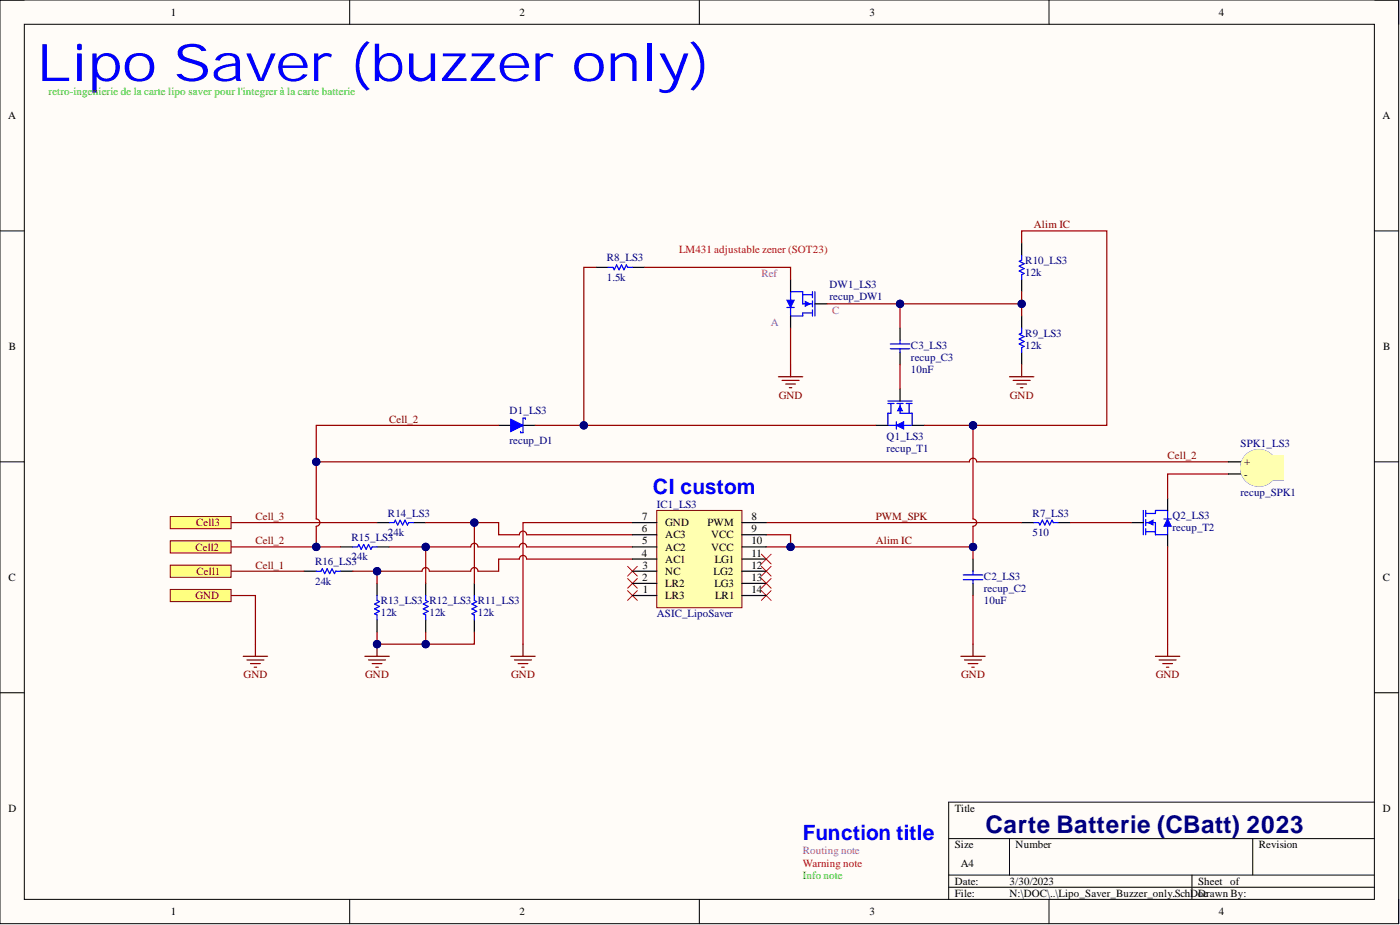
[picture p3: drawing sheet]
<svg xmlns="http://www.w3.org/2000/svg" width="292mm" height="193mm" viewBox="0 0 292 193" stroke-linecap="round" stroke-linejoin="round" font-family="sans-serif">
<path d="M0 0h291.8v192.7h-291.8z" fill-rule="evenodd" fill="#fffcf8"/>
<path d="M0 0h291.8v192.7h-291.8z" fill="none" stroke="#000" stroke-width=".21"/>
<path d="M5.1 5.1h281.7v182.5h-281.7z" fill-rule="evenodd" fill="#fffcf8"/>
<g fill="none" stroke="#000" stroke-width=".21">
<path d="M0 0h5.1M73 0v5.1M145.9 0v5.1M218.9 0v5.1M286.8 0h5v5.1M5.1 5.1h281.7v182.5h-281.7zM0 48.2h5.1M286.8 48.2h5M0 96.3h5.1M286.8 96.3h5M0 144.5h5.1M286.8 144.5h5"/>
<path d="M197.9 174.9h88.9M210.6 174.9v7.7M261.4 174.9v7.7M286.8 167.3h-88.9v20.3M73 187.6v5.1M145.9 187.6v5.1M197.9 182.6h88.9M197.9 185.1h88.9M218.9 187.6v5.1M248.7 182.6v5M291.8 187.6v5.1"/>
</g>
<path d="M185.2 83.7h5.1M185.2 84.2h1.3M185.9 84.2v2h-.7v2.5h5.1v-2.5h-2.5v-2M187.2 84.2h1.2M189.1 84.2h1.2M189.7 84.2v2" fill="none" stroke="#00f" stroke-width=".25"/>
<path d="M187.8 84.7l.5 1h-1z" fill="#00f"/>
<path d="M187.8 84.7l.5 1h-1z" fill="none" stroke="#00f" stroke-width=".21"/>
<path d="M187 88.7l1.5-.7v1.5z" fill="#00f"/>
<path d="M187 88.7l1.5-.7v1.5z" fill="none" stroke="#00f" stroke-width=".21"/>
<path d="M187 88v1.5M73.6 114.1h1l.3-.5 .5 1 .5-1 .5 1 .5-1 .5 1 .3-.5h1M81.2 109h1l.3-.5 .5 1 .5-1 .5 1 .5-1 .5 1 .3-.5h1" fill="none" stroke="#00f" stroke-width=".25"/>
<path d="M104 88.7h2.6M182.7 88.7h2.5M187.8 81.1v2.6M190.3 88.7h2.6M71.1 114.1h2.5M78.7 114.1h2.5M78.7 109h2.5M86.3 109h2.5" fill="none" stroke="#000" stroke-width=".25"/>
<path d="M106.6 87.5l2.5 1.2-2.5 1.3z" fill="#00f"/>
<g fill="none" stroke="#00f" stroke-width=".25">
<path d="M126.9 55.8h1l.3 .5 .5-1 .5 1 .5-1 .5 1 .5-1 .2 .5h1.1M213.2 53.2v1.1l-.5 .2 1 .5-1 .5 1 .5-1 .5 1 .5-.5 .3v1M213.2 68.5v1l-.5 .2 1 .5-1 .5 1 .5-1 .6 1 .5-.5 .2v1M106.6 87.5l2.5 1.2-2.5 1.3zM109.6 87.5v-.3h-.5v3.1h-.5v-.3M66 119.2h1l.2-.5 .6 1 .5-1 .5 1 .5-1 .5 1 .2-.5h1.1M215.7 109h1l.3 .5 .5-1 .5 1 .5-1 .5 1 .5-1 .3 .5h1M238.5 106.5v5.1M239 107.1h2.1v-.6h2.5v5.1h-2.5v-2.6h-2.1M239 106.5v1.3M239 108.4v1.3M239 110.3v1.3"/>
<path d="M239 110.9h2.1M78.7 124.2v1.1l.5 .2-1 .5 1 .5-1 .5 1 .5-1 .5 .5 .3v1M88.8 124.2v1.1l.5 .2-1 .5 1 .5-1 .5 1 .5-1 .5 .5 .3v1M99 124.2v1.1l.5 .2-1 .5 1 .5-1 .5 1 .5-1 .5 .5 .3v1"/>
</g>
<g fill="none" stroke="#000" stroke-width=".25">
<path d="M124.3 55.8h2.6M132 55.8h2.5M213.2 50.7v2.5M213.2 58.3v2.5M213.2 65.9v2.6M213.2 73.5v2.6M109.1 88.7h2.6M63.4 119.2h2.6M71.1 119.2h2.5M213.2 109h2.5M220.8 109h2.5M78.7 121.7v2.5"/>
<path d="M78.7 129.3v2.5M88.8 121.7v2.5M88.8 129.3v2.5M99 121.7v2.5M99 129.3v2.5"/>
</g>
<path d="M239.6 109l1-.5v1z" fill="#00f"/>
<path d="M239.6 109l1-.5v1z" fill="none" stroke="#00f" stroke-width=".21"/>
<path d="M243.6 108.3l.8 1.5h-1.5z" fill="#00f"/>
<path d="M243.6 108.3l.8 1.5h-1.5z" fill="none" stroke="#00f" stroke-width=".21"/>
<path d="M167.5 61.5h2M169.5 63.4h-2v-2.6h-2.6v5.1h2.6v-.6h2M169.5 60.8v1.3M169.5 62.8v1.2M169.5 64.7v1.2M170 60.8v5.1M242.9 108.3h1.5" fill="none" stroke="#00f" stroke-width=".25"/>
<path d="M236 109h2.5M243.6 104v2.5M243.6 111.6v2.5" fill="none" stroke="#000" stroke-width=".25"/>
<path d="M168 62.9l1 .5-1 .5z" fill="#00f"/>
<path d="M168 62.9l1 .5-1 .5z" fill="none" stroke="#00f" stroke-width=".21"/>
<path d="M164.2 62.6h1.5l-.8 1.5z" fill="#00f"/>
<path d="M164.2 62.6h1.5l-.8 1.5z" fill="none" stroke="#00f" stroke-width=".21"/>
<path d="M164.2 64.1h1.5M185.8 71.8h4M185.8 72.8h4M187.8 71v.8M187.8 72.8v.7" fill="none" stroke="#00f" stroke-width=".25"/>
<path d="M164.9 58.3v2.5M164.9 65.9v2.6M170 63.4h2.6M187.8 68.5v2.5M187.8 73.5v2.6" fill="none" stroke="#000" stroke-width=".25"/>
<path d="M50.8 136.9h5M51.5 137.7h3.6M52.3 138.4h2M53 139.2h.5M53.3 134.4v2.5" fill="none" stroke="#800000" stroke-width=".25"/>
<path d="M48.2 124.2h5.1v10.2M88.8 131.8v2.6" fill="none" stroke="#980000" stroke-width=".25"/>
<circle cx="88.8" cy="134.4" r=".76" fill="#000080"/>
<circle cx="88.8" cy="134.4" r=".76" fill="none" stroke="#000080" stroke-width=".21"/>
<path d="M76.1 136.9h5.1M76.9 137.7h3.5M77.7 138.4h2M78.4 139.2h.5M78.7 134.4v2.5" fill="none" stroke="#800000" stroke-width=".25"/>
<circle cx="78.7" cy="134.4" r=".76" fill="#000080"/>
<circle cx="78.7" cy="134.4" r=".76" fill="none" stroke="#000080" stroke-width=".21"/>
<path d="M48.2 109h30.5M48.2 119.2h15.2M78.7 119.2v2.5" fill="none" stroke="#980000" stroke-width=".25"/>
<circle cx="78.7" cy="119.2" r=".76" fill="#000080"/>
<circle cx="78.7" cy="119.2" r=".76" fill="none" stroke="#000080" stroke-width=".21"/>
<path d="M88.8 114.1v7.6" fill="none" stroke="#980000" stroke-width=".25"/>
<circle cx="88.8" cy="114.1" r=".76" fill="#000080"/>
<circle cx="88.8" cy="114.1" r=".76" fill="none" stroke="#000080" stroke-width=".21"/>
<path d="M99 109v12.7" fill="none" stroke="#980000" stroke-width=".25"/>
<circle cx="99" cy="109" r=".76" fill="#000080"/>
<circle cx="99" cy="109" r=".76" fill="none" stroke="#000080" stroke-width=".21"/>
<path d="M256.3 98.9h-12.7v5.1M132 109h-22.9v25.4M159.9 111.6h5v2.5h-5M159.9 109h53.3" fill="none" stroke="#980000" stroke-width=".25"/>
<path d="M203 116.6v2.6M203 121.7v2.5" fill="none" stroke="#000" stroke-width=".25"/>
<path d="M201 119.9h4M203 119.2v.7M201 120.9h4M203 120.9v.8" fill="none" stroke="#00f" stroke-width=".25"/>
<path d="M106.6 136.9h5.1M107.3 137.7h3.6M108.1 138.4h2M108.9 139.2h.5M109.1 134.4v2.5" fill="none" stroke="#800000" stroke-width=".25"/>
<path d="M130.9 118.2l2.1 2M133 118.2l-2.1 2" fill="none" stroke="#f00" stroke-width=".21"/>
<circle cx="164.9" cy="114.1" r=".76" fill="#000080"/>
<circle cx="164.9" cy="114.1" r=".76" fill="none" stroke="#000080" stroke-width=".21"/>
<path d="M164.9 114.1h38.1v2.5" fill="none" stroke="#980000" stroke-width=".25"/>
<circle cx="164.9" cy="114.1" r=".76" fill="#000080"/>
<circle cx="164.9" cy="114.1" r=".76" fill="none" stroke="#000080" stroke-width=".21"/>
<circle cx="203" cy="114.1" r=".76" fill="#000080"/>
<circle cx="203" cy="114.1" r=".76" fill="none" stroke="#000080" stroke-width=".21"/>
<path d="M203 88.7v19.6a.76 .76 0 0 1 .8 .7 .76 .76 0 0 1-.8 .8v4.3" fill="none" stroke="#980000" stroke-width=".25"/>
<circle cx="203" cy="114.1" r=".76" fill="#000080"/>
<circle cx="203" cy="114.1" r=".76" fill="none" stroke="#000080" stroke-width=".21"/>
<circle cx="203" cy="88.7" r=".76" fill="#000080"/>
<circle cx="203" cy="88.7" r=".76" fill="none" stroke="#000080" stroke-width=".21"/>
<g fill="none" stroke="#800000" stroke-width=".25">
<path d="M162.4 78.6h5.1M163.2 79.4h3.5M164.9 76.1v2.5M210.6 78.6h5.1M211.4 79.4h3.5M213.2 76.1v2.5M163.9 80.1h2.1M164.7 80.9h.5M212.1 80.1h2.1M212.9 80.9h.5M200.5 136.9h5M201.2 137.7h3.6"/>
<path d="M202 138.4h2M202.8 139.2h.5M203 134.4v2.5M241.1 136.9h5.1M241.8 137.7h3.6M242.6 138.4h2M243.4 139.2h.5M243.6 134.4v2.5"/>
</g>
<path d="M134.5 55.8h30.4v2.5M164.9 68.5v7.6M187.8 76.1v5M213.2 63.4v2.5M223.3 109h12.7M243.6 114.1v20.3M203 124.2v10.2" fill="none" stroke="#980000" stroke-width=".25"/>
<circle cx="213.2" cy="63.4" r=".76" fill="#000080"/>
<circle cx="213.2" cy="63.4" r=".76" fill="none" stroke="#000080" stroke-width=".21"/>
<path d="M66 96.3h136.3a.76 .76 0 0 1 .7-.7 .76 .76 0 0 1 .8 .7h52.5" fill="none" stroke="#980000" stroke-width=".25"/>
<circle cx="66" cy="96.3" r=".76" fill="#000080"/>
<circle cx="66" cy="96.3" r=".76" fill="none" stroke="#000080" stroke-width=".21"/>
<path d="M132 116.6h-22.1a.76 .76 0 0 0-.8-.7 .76 .76 0 0 0-.7 .7h-4.4v2.6h-4.3a.76 .76 0 0 0-.7-.8 .76 .76 0 0 0-.8 .8h-8.6a.76 .76 0 0 0-.8-.8 .76 .76 0 0 0-.7 .8h-14.5" fill="none" stroke="#980000" stroke-width=".25"/>
<circle cx="78.7" cy="119.2" r=".76" fill="#000080"/>
<circle cx="78.7" cy="119.2" r=".76" fill="none" stroke="#000080" stroke-width=".21"/>
<path d="M81.2 114.1h17a.76 .76 0 0 1 .8-.8 .76 .76 0 0 1 .7 .8h8.7a.76 .76 0 0 1 .7-.8 .76 .76 0 0 1 .8 .8h22.1" fill="none" stroke="#980000" stroke-width=".25"/>
<circle cx="88.8" cy="114.1" r=".76" fill="#000080"/>
<circle cx="88.8" cy="114.1" r=".76" fill="none" stroke="#000080" stroke-width=".21"/>
<path d="M88.8 109h15.2v2.6h4.4a.76 .76 0 0 1 .7-.8 .76 .76 0 0 1 .8 .8h22.1" fill="none" stroke="#980000" stroke-width=".25"/>
<circle cx="99" cy="109" r=".76" fill="#000080"/>
<circle cx="99" cy="109" r=".76" fill="none" stroke="#000080" stroke-width=".21"/>
<path d="M78.7 131.8v2.6h20.3v-2.6" fill="none" stroke="#980000" stroke-width=".25"/>
<circle cx="78.7" cy="134.4" r=".76" fill="#000080"/>
<circle cx="78.7" cy="134.4" r=".76" fill="none" stroke="#000080" stroke-width=".21"/>
<circle cx="88.8" cy="134.4" r=".76" fill="#000080"/>
<circle cx="88.8" cy="134.4" r=".76" fill="none" stroke="#000080" stroke-width=".21"/>
<path d="M104 88.7h-38v19.6a.76 .76 0 0 1 .7 .7 .76 .76 0 0 1-.7 .8v4.3" fill="none" stroke="#980000" stroke-width=".25"/>
<circle cx="66" cy="114.1" r=".76" fill="#000080"/>
<circle cx="66" cy="114.1" r=".76" fill="none" stroke="#000080" stroke-width=".21"/>
<circle cx="66" cy="96.3" r=".76" fill="#000080"/>
<circle cx="66" cy="96.3" r=".76" fill="none" stroke="#000080" stroke-width=".21"/>
<path d="M48.2 114.1h22.9" fill="none" stroke="#980000" stroke-width=".25"/>
<circle cx="66" cy="114.1" r=".76" fill="#000080"/>
<circle cx="66" cy="114.1" r=".76" fill="none" stroke="#000080" stroke-width=".21"/>
<path d="M213.2 50.7v-2.5h17.7v40.5h-27.9" fill="none" stroke="#980000" stroke-width=".25"/>
<circle cx="203" cy="88.7" r=".76" fill="#000080"/>
<circle cx="203" cy="88.7" r=".76" fill="none" stroke="#000080" stroke-width=".21"/>
<path d="M192.9 88.7h10.1" fill="none" stroke="#980000" stroke-width=".25"/>
<circle cx="203" cy="88.7" r=".76" fill="#000080"/>
<circle cx="203" cy="88.7" r=".76" fill="none" stroke="#000080" stroke-width=".21"/>
<path d="M111.7 88.7h71" fill="none" stroke="#980000" stroke-width=".25"/>
<circle cx="121.8" cy="88.7" r=".76" fill="#000080"/>
<circle cx="121.8" cy="88.7" r=".76" fill="none" stroke="#000080" stroke-width=".21"/>
<path d="M124.3 55.8h-2.5v32.9" fill="none" stroke="#980000" stroke-width=".25"/>
<circle cx="121.8" cy="88.7" r=".76" fill="#000080"/>
<circle cx="121.8" cy="88.7" r=".76" fill="none" stroke="#000080" stroke-width=".21"/>
<path d="M187.8 63.4v5.1" fill="none" stroke="#980000" stroke-width=".25"/>
<circle cx="187.8" cy="63.4" r=".76" fill="#000080"/>
<circle cx="187.8" cy="63.4" r=".76" fill="none" stroke="#000080" stroke-width=".21"/>
<path d="M213.2 60.8v2.6h-40.6" fill="none" stroke="#980000" stroke-width=".25"/>
<circle cx="213.2" cy="63.4" r=".76" fill="#000080"/>
<circle cx="213.2" cy="63.4" r=".76" fill="none" stroke="#000080" stroke-width=".21"/>
<circle cx="187.8" cy="63.4" r=".76" fill="#000080"/>
<circle cx="187.8" cy="63.4" r=".76" fill="none" stroke="#000080" stroke-width=".21"/>
<path d="M158.9 115.6l2 2M158.9 118.2l2 2M160.9 115.6l-2 2M160.9 118.2l-2 2M130.9 120.7l2.1 2M130.9 123.2l2.1 2.1M133 120.7l-2.1 2M133 123.2l-2.1 2.1M158.9 120.7l2 2M158.9 123.2l2 2.1M160.9 120.7l-2 2M160.9 123.2l-2 2.1" fill="none" stroke="#f00" stroke-width=".21"/>
<path d="M35.5 123h12.7v2.5h-12.7z" fill-rule="evenodd" fill="#ffff80"/>
<path d="M35.5 123h12.7v2.5h-12.7z" fill="none" stroke="#800000" stroke-width=".21"/>
<path d="M35.5 117.9h12.7v2.5h-12.7z" fill-rule="evenodd" fill="#ffff80"/>
<path d="M35.5 117.9h12.7v2.5h-12.7z" fill="none" stroke="#800000" stroke-width=".21"/>
<path d="M35.5 112.8h12.7v2.6h-12.7z" fill-rule="evenodd" fill="#ffff80"/>
<path d="M35.5 112.8h12.7v2.6h-12.7z" fill="none" stroke="#800000" stroke-width=".21"/>
<path d="M35.5 107.8h12.7v2.5h-12.7z" fill-rule="evenodd" fill="#ffff80"/>
<path d="M35.5 107.8h12.7v2.5h-12.7z" fill="none" stroke="#800000" stroke-width=".21"/>
<path d="M137 106.5h17.8v20.3h-17.8z" fill-rule="evenodd" fill="#ffffb0"/>
<path d="M137 106.5h17.8v20.3h-17.8z" fill="none" stroke="#800000" stroke-width=".21"/>
<g fill="none" stroke="#000" stroke-width=".25">
<path d="M132 119.2h5M132 109h5M132 116.6h5M132 114.1h5M132 111.6h5M154.8 119.2h5.1M154.8 109h5.1M154.8 116.6h5.1M154.8 114.1h5.1M154.8 111.6h5.1M132 121.7h5M132 124.2h5"/>
<path d="M154.8 121.7h5.1M154.8 124.2h5.1"/>
</g>
<path d="M265.4 95.1h2.3v5h-2.3M265.5 95.1a3.8 3.8 0 0 0-5.5-.2 3.8 3.8 0 0 0 0 5.5 3.8 3.8 0 0 0 5.5-.2" fill="none" stroke="#00f" stroke-width=".25"/>
<circle cx="262.6" cy="97.6" r="3.8" fill="#ffffb0"/>
<circle cx="262.6" cy="97.6" r="3.8" fill="none" stroke="#ffffb0" stroke-width=".21"/>
<path d="M265.2 95.1h2.5v5h-2.5z" fill-rule="evenodd" fill="#ffffb0"/>
<path d="M265.2 95.1h2.5v5h-2.5z" fill="none" stroke="#ffffb0" stroke-width=".21"/>
<path d="M256.3 96.3h2.5M256.3 98.9h2.5" fill="none" stroke="#000" stroke-width=".25"/>
<text font-size="10.8" fill="#00f" x="7.6" y="16.9">Lipo Saver (buzzer only)</text>
<text font-size="5.1" fill="#000080" x="205.5" y="173.8">Carte Batterie (CBatt) 2023</text>
<g font-size="4.4" fill="#00f">
<text x="136.2" y="103">CI custom</text>
<text x="167.5" y="175.3">Function title</text>
</g>
<g font-size="2.3">
<text x="35.6" y="3.3">1</text>
<text x="108.4" y="3.3">2</text>
<text x="181.4" y="3.3">3</text>
<text x="254.3" y="3.3">4</text>
<text x="1.7" y="24.8">A</text>
<text x="288.4" y="24.8">A</text>
<text x="1.9" y="73">B</text>
<text x="288.6" y="73">B</text>
<text x="259.6" y="97.1">+</text>
<text x="259.6" y="99.6">-</text>
<text x="133.9" y="111.1">6</text>
<text x="134" y="108.5">7</text>
<text x="134" y="113.6">5</text>
<text x="138.8" y="109.8">GND</text>
<text x="138.8" y="112.3">AC3</text>
<text x="147.6" y="109.8">PWM</text>
<text x="148.4" y="112.3">VCC</text>
<text x="156.8" y="108.5">8</text>
<text x="156.8" y="111.1">9</text>
<text x="156.8" y="113.6">10</text>
<text x="133.9" y="116.1">4</text>
<text x="134.1" y="118.7">3</text>
<text x="138.8" y="119.9">NC</text>
<text x="138.8" y="117.4">AC1</text>
<text x="138.8" y="114.9">AC2</text>
<text x="148.4" y="114.9">VCC</text>
<text x="148.9" y="119.9">LG2</text>
<text x="149.1" y="117.4">LG1</text>
<text x="156.8" y="116.1">11</text>
<text x="156.8" y="118.7">12</text>
<text x="1.8" y="121.2">C</text>
<text x="134" y="121.2">2</text>
<text x="134.2" y="123.7">1</text>
<text x="138.8" y="122.5">LR2</text>
<text x="138.8" y="125">LR3</text>
<text x="149" y="122.5">LG3</text>
<text x="149.2" y="125">LR1</text>
<text x="156.8" y="123.7">14</text>
<text x="156.8" y="121.2">13</text>
<text x="288.5" y="121.2">C</text>
<text x="1.8" y="169.4">D</text>
<text x="199.2" y="169.4">Title</text>
<text x="288.5" y="169.4">D</text>
<text x="199.2" y="177">Size</text>
<text x="211.9" y="177">Number</text>
<text x="262.6" y="177">Revision</text>
<text x="199.2" y="184.6">Date:</text>
<text x="200.5" y="180.8">A4</text>
<text x="210.6" y="184.6">3/30/2023</text>
<text x="250" y="184.6">Sheet of</text>
<text x="35.6" y="190.9">1</text>
<text x="108.4" y="190.9">2</text>
<text x="181.4" y="190.9">3</text>
<text x="199.2" y="187.1">File:</text>
<text x="210.6" y="187.1">N:\DOC\..\Lipo_Saver_Buzzer_only.SchDoc</text>
<text x="250" y="187.1">Drawn By:</text>
<text x="254.3" y="190.9">4</text>
</g>
<g font-size="2.3" fill="#00bf00">
<text x="10.2" y="19.8">retro-ingenierie de la carte lipo saver pour l'integrer à la carte batterie</text>
<text x="167.5" y="183.3">Info note</text>
</g>
<g font-size="2.3" fill="#800000">
<text x="215.7" y="47.7">Alim IC</text>
<text x="162.5" y="83.2">GND</text>
<text x="210.7" y="83.2">GND</text>
<text x="81.2" y="88.2">Cell_2</text>
<text x="243.6" y="95.8">Cell_2</text>
<text x="40.9" y="109.8">Cell3</text>
<text x="53.3" y="113.6">Cell_2</text>
<text x="53.3" y="108.5">Cell_3</text>
<text x="182.7" y="113.6">Alim IC</text>
<text x="182.7" y="108.5">PWM_SPK</text>
<text x="40.8" y="114.9">Cell2</text>
<text x="41" y="119.9">Cell1</text>
<text x="53.3" y="118.7">Cell_1</text>
<text x="40.8" y="125">GND</text>
<text x="50.8" y="141.5">GND</text>
<text x="76.2" y="141.5">GND</text>
<text x="106.7" y="141.5">GND</text>
<text x="200.6" y="141.5">GND</text>
<text x="241.2" y="141.5">GND</text>
</g>
<g font-size="2.3" fill="#f00">
<text x="141.7" y="52.7">LM431 adjustable zener (SOT23)</text>
<text x="167.5" y="180.8">Warning note</text>
</g>
<g font-size="2.3" fill="#000080">
<text x="126.6" y="58.6">1.5k</text>
<text x="126.6" y="54.5">R8_LS3</text>
<text x="213.9" y="57.6">12k</text>
<text x="213.9" y="55">R10_LS3</text>
<text x="173.1" y="60.1">DW1_LS3</text>
<text x="173.1" y="62.6">recup_DW1</text>
<text x="213.9" y="70.2">R9_LS3</text>
<text x="190.1" y="77.8">10nF</text>
<text x="190.1" y="72.8">C3_LS3</text>
<text x="190.1" y="75.3">recup_C3</text>
<text x="213.9" y="72.8">12k</text>
<text x="106.3" y="86.5">D1_LS3</text>
<text x="106.3" y="92.5">recup_D1</text>
<text x="185" y="91.8">Q1_LS3</text>
<text x="185" y="94.3">recup_T1</text>
<text x="258.8" y="93.3">SPK1_LS3</text>
<text x="81" y="107.8">R14_LS3</text>
<text x="137" y="106">IC1_LS3</text>
<text x="215.4" y="107.8">R7_LS3</text>
<text x="258.8" y="103.4">recup_SPK1</text>
<text x="73.3" y="112.8">R15_LS3</text>
<text x="81" y="111.8">24k</text>
<text x="215.4" y="111.8">510</text>
<text x="244.6" y="108.3">Q2_LS3</text>
<text x="244.6" y="110.8">recup_T2</text>
<text x="65.7" y="117.9">R16_LS3</text>
<text x="73.3" y="116.9">24k</text>
<text x="65.7" y="122">24k</text>
<text x="205.3" y="120.9">C2_LS3</text>
<text x="205.3" y="123.5">recup_C2</text>
<text x="79.4" y="128.5">12k</text>
<text x="79.4" y="126">R13_LS3 R12_LS3 R11_LS3</text>
<text x="89.6" y="128.5">12k</text>
<text x="99.7" y="128.5">12k</text>
<text x="137" y="128.8">ASIC_LipoSaver</text>
<text x="205.3" y="126">10uF</text>
</g>
<g font-size="2.3" fill="#bf00bf">
<text x="158.9" y="57.8">Ref</text>
<text x="173.7" y="65.4">C</text>
<text x="160.8" y="67.9">A</text>
<text x="167.5" y="178.2">Routing note</text>
</g>
</svg>
